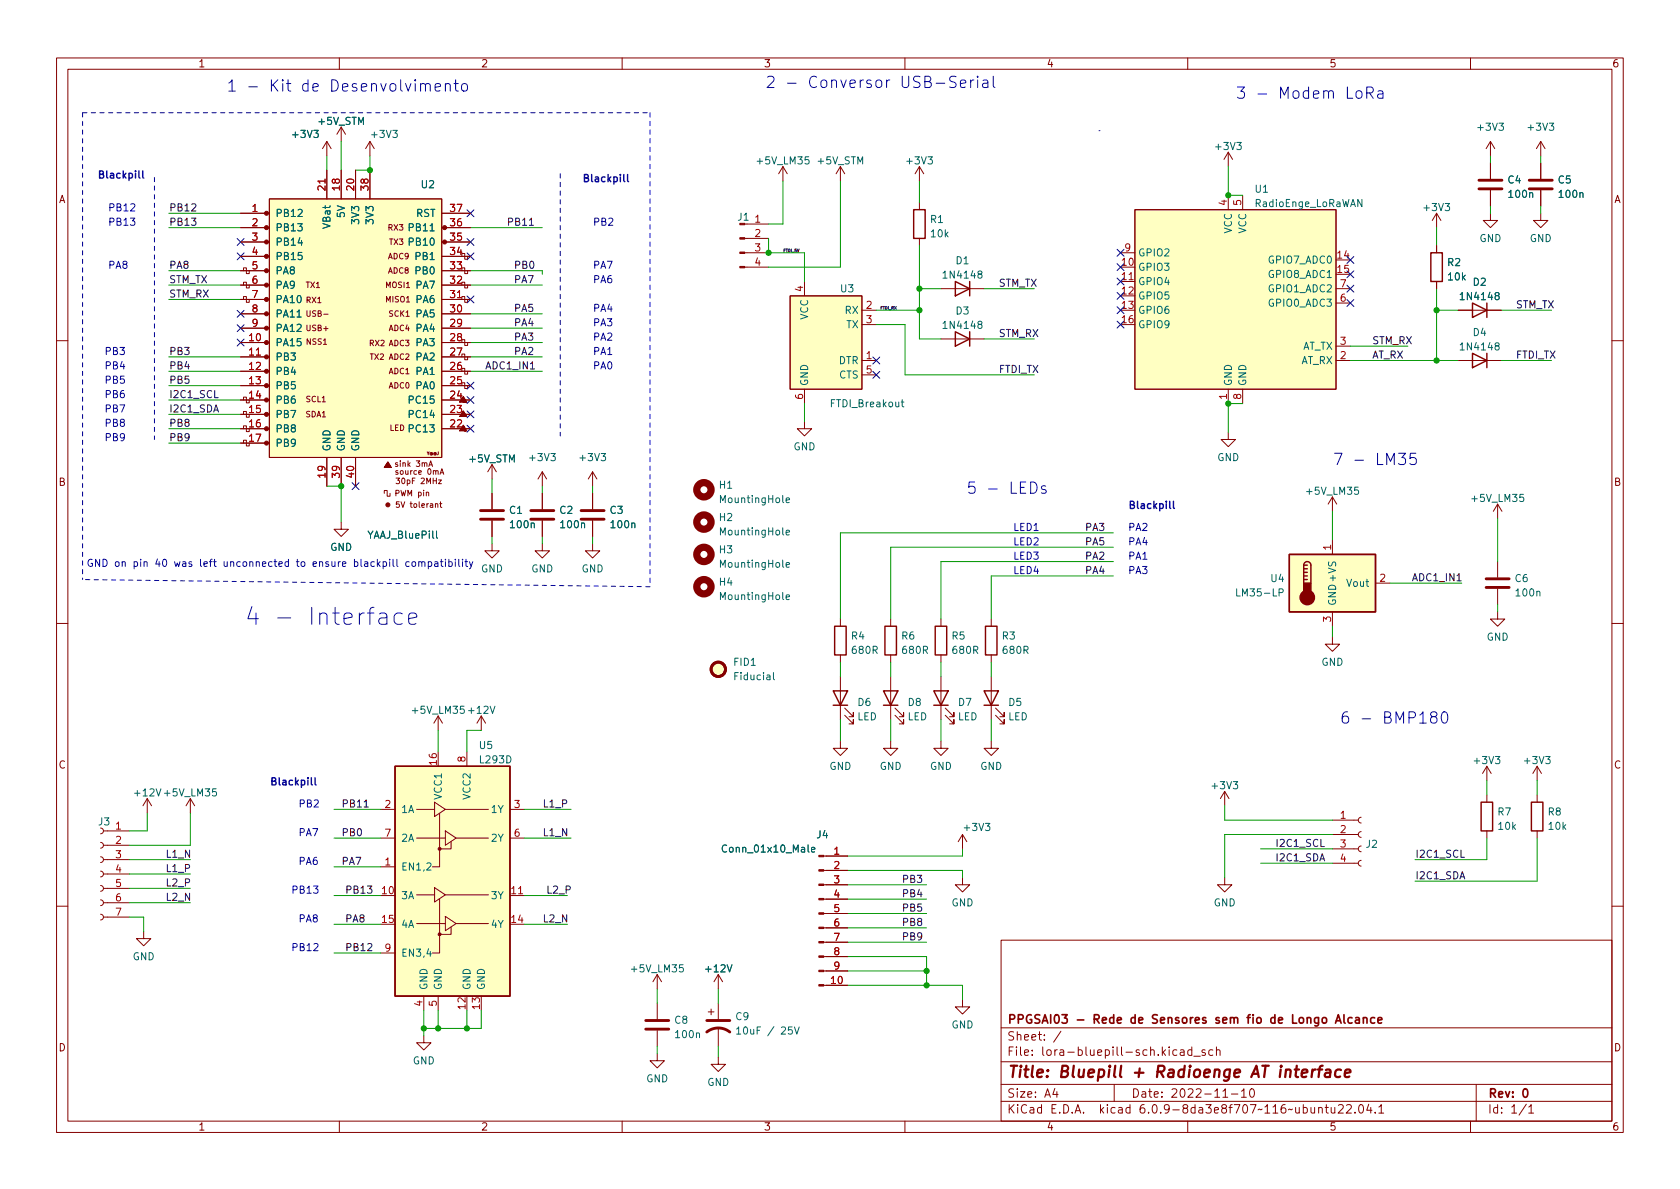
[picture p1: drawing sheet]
<svg xmlns="http://www.w3.org/2000/svg" width="297mm" height="210mm" viewBox="0 0 297 210" stroke-linecap="round" stroke-linejoin="round" font-family="sans-serif">
<g fill="none" stroke="#840000" stroke-width=".18">
<path d="M10 10.2h277v190.1h-277zM12 12.2h273v186.1h-273zM60 10.2v2M110 10.2v2M160 10.2v2M210 10.2v2M260 10.2v2M42.5 37.7h5.1M47.6 35.2h30.5v45.7h-30.5zM57.8 25l-.8 1.3M57.8 25v2.6M57.8 30.1v5.1"/>
<path d="M57.8 25l.7 1.3M60.3 22.5l-.7 1.2M60.3 22.5v2.5M60.3 30.1v5.1M60.3 22.5l.8 1.2M62.9 30.1v5.1M65.4 25l-.8 1.3M65.4 25v2.6M65.4 30.1v5.1M65.4 25l.8 1.3M78.1 37.7h5.1M132.1 39.6h3.8"/>
<path d="M138.4 29.5l-.7 1.2M138.4 29.5v2.5M138.4 29.5l.8 1.2M148.6 29.5v2.5M148.6 29.5l-.8 1.2M148.6 29.5l.8 1.2M162.6 29.5v2.5M162.6 35.8v1.3M162.6 29.5l-.8 1.2M162.6 29.5l.7 1.2M200.7 37.1h35.5v31.7h-35.5zM217.2 26.9l-.8 1.3"/>
<path d="M217.2 26.9v2.6M217.2 34.5v2.6M217.2 26.9l.7 1.3M219.7 34.5v2.6M254 37.7v2.6M254 37.7l-.8 1.3M254 37.7l.8 1.3M263.5 37.7v1.3h1.3l-1.3 1.3-1.2-1.3h1.2M263.5 25l-.7 1.3M263.5 25v2.6M263.5 28.8v2.8M263.5 33.6v2.8"/>
<path d="M263.5 25l.8 1.3M272.4 37.7v1.3h1.3l-1.3 1.3-1.3-1.3h1.3M272.4 25v2.6M272.4 28.8v2.8M272.4 33.6v2.8M272.4 25l-.7 1.3M272.4 25l.8 1.3M42.5 40.3h5.1M42.5 58h5.1M42.5 42.8h5.1M42.5 55.5h5.1M42.5 53h5.1"/>
<path d="M42.5 50.4h5.1M42.5 47.9h5.1M42.5 45.3h5.1M43.1 53v-.6h.5v1.1h.5v-.5M43.1 50.4v-.5h.5v1h.5v-.5M43.1 47.9v-.5h.5v1h.5v-.5M78.1 40.3h5.1M78.1 58h5.1M78.1 42.8h5.1M78.1 55.5h5.1M78.1 53h5.1M78.1 50.4h5.1"/>
<path d="M78.1 47.9h5.1M78.1 45.3h5.1M81.7 53v-.6h.5v1.1h.5v-.5M81.7 50.4v-.5h.5v1h.5v-.5M81.7 47.9v-.5h.5v1h.5v-.5M81.7 45.3v-.5h.5v1h.5v-.5M131.7 47.2h4.2M131.7 44.7h4.2M131.7 42.2h4.2M139.7 52.3h12.7v16.5h-12.7zM142.2 49.8v2.5M152.4 54.9h2.5"/>
<path d="M152.4 57.4h2.5M162.6 42.2v1.2M166.4 51h7.6M166.4 59.9h7.6M198.1 44.7h2.6M198.1 49.8h2.6M236.2 51h2.6M236.2 53.6h2.6M254 43.4v1.3M254 49.8v1.2M257.8 54.9h7.6M10 60.2h2"/>
<path d="M42.5 60.6h5.1M42.5 63.1h5.1M42.5 65.7h5.1M42.5 68.2h5.1M42.5 70.7h5.1M42.5 73.3h5.1M42.5 75.8h5.1M42.5 78.4h5.1M43.1 78.4v-.6h.5v1.1h.5v-.5M43.1 75.8v-.5h.5v1h.5v-.5M43.1 73.3v-.5h.5v1h.5v-.5M43.1 70.7v-.5h.5v1h.5v-.5"/>
<path d="M78.1 60.6h5.1M78.1 63.1h5.1M78.1 65.7h5.1M78.1 68.2h5.1M78.1 70.7h5.1M78.1 73.3h5.1M78.1 75.8h5.1M81.7 68.2v-.5h.5v1h.5v-.5M81.7 65.7v-.6h.5v1.1h.5v-.5M81.7 63.1v-.5h.5v1h.5v-.5M81.7 60.6v-.5h.5v1h.5v-.5M81.9 75.7l.1 .2-.2-.1 .2 .3 .2-.4-.5 .1 .5 .4-.2-.6-.5 .3 .8 .3-.4-.8-.5 .7 1 .1-.5-.9-.6 .9h1.2l-.6-1-.6 1"/>
<path d="M81.9 73.1l.1 .3-.2-.1 .2 .2 .2-.4-.5 .2 .5 .4-.2-.7-.5 .4 .8 .3-.4-.8-.5 .6 1 .2-.5-.9-.6 .9h1.2l-.6-1.1-.6 1.1M81.9 70.6l.1 .3-.2-.2 .2 .3 .2-.4-.5 .1 .5 .4-.2-.6-.5 .4 .8 .2-.4-.7-.5 .6 1 .1-.5-.9-.6 .9h1.2l-.6-1-.6 1M142.2 74.5v1.3h1.3l-1.3 1.3-1.2-1.3h1.2M142.2 68.8v2.6M152.4 63.7h2.5M152.4 66.3h2.5M217.2 76.4v1.3h1.2l-1.2 1.3-1.3-1.3h1.3M217.2 68.8v2.6M219.7 68.8v2.6M236.2 63.7h2.6M236.2 61.2h2.6M257.8 63.7h7.6"/>
<path d="M285 60.2h2M57.8 80.9v5.1M60.3 92.3v1.3h1.3l-1.3 1.3-1.2-1.3h1.2M60.3 80.9v5.1M62.9 80.9v5.1M67.9 87.2v-.5h.6v1.1h.5v-.6M68.6 82.2l.1 .2-.2-.1 .2 .2 .1-.3-.5 .1 .5 .4-.1-.7-.5 .4 .8 .3-.4-.8-.5 .6 1 .2-.5-.9-.7 .9h1.3l-.6-1-.7 1M75.8 82.5l.3-1 .4 1M75.9 82.2h.5M77.5 84.9h.6l-.6 .6h.6M77.7 89.1h.4M77.8 83.9l.3-1 .4 1"/>
<path d="M77.9 88.7v.9l.2 .1M77.9 83.6h.5M87 96.1v1.3h1.3l-1.3 1.3-1.3-1.3h1.3M87 82.2l-.8 1.2M87 82.2v2.5M87 87.2v2.8M87 92.1v2.8M87 82.2l.8 1.2M95.9 96.1v1.3h1.3l-1.3 1.3-1.3-1.3h1.3M95.9 83.4l-.8 1.3M95.9 83.4v2.6M95.9 87.2v2.8"/>
<path d="M95.9 92.1v2.8M95.9 83.4l.7 1.3M104.8 96.1v1.3h1.2l-1.2 1.3-1.3-1.3h1.3M104.8 83.4v2.6M104.8 87.2v2.8M104.8 92.1v2.8M104.8 83.4l-.8 1.3M104.8 83.4l.7 1.3M235.6 87.9l-.8 1.2M235.6 87.9v2.5M235.6 95.5v2.5M235.6 87.9l.7 1.2"/>
<path d="M264.8 89.1v2.6M264.8 99.3v2.8M264.8 89.1l-.8 1.3M264.8 89.1l.8 1.3M10 110.2h2M148.6 109.5v1.2M148.6 115.8v1.3M148.6 119.6v7.6M157.5 109.5v1.2M157.5 115.8v1.3M157.5 119.6v7.6M166.4 109.5v1.2"/>
<path d="M166.4 115.8v1.3M166.4 119.6v7.6M175.3 109.5v1.2M175.3 115.8v1.3M175.3 119.6v7.6M235.6 112.6v1.3h1.3l-1.3 1.3-1.3-1.3h1.3M235.6 108.2v2.5M243.2 103.1h2.5M264.8 108.2v1.3h1.3l-1.3 1.2-1.3-1.2h1.3M264.8 104.1v2.8M285 110.2h2M77.5 126.6v2.6"/>
<path d="M77.5 126.6l-.8 1.3M77.5 126.6l.7 1.3M82.5 133v2.5M85.1 126.6l-.8 1.3M85.1 126.6v2.6M85.1 126.6l.8 1.3M148.6 131.1v1.2h1.3l-1.3 1.3-1.3-1.3h1.3M149.4 126.5l1.5 1.5v-.8v.8h-.8M149.4 125.2l1.5 1.5v-.7v.7h-.8M157.5 131.1v1.2h1.2l-1.2 1.3-1.3-1.3h1.3M158.2 126.5l1.6 1.5v-.8v.8h-.8M158.2 125.2l1.6 1.5v-.7v.7h-.8"/>
<path d="M166.4 131.1v1.2h1.2l-1.2 1.3-1.3-1.3h1.3M167.1 126.5l1.6 1.5v-.8v.8h-.8M167.1 125.2l1.6 1.5v-.7v.7h-.8M175.3 131.1v1.2h1.2l-1.2 1.3-1.3-1.3h1.3M176 126.5l1.5 1.5v-.8v.8h-.7M176 125.2l1.5 1.5v-.7v.7h-.7M216.5 139.9l-.7 1.3M216.5 139.9v2.6M216.5 139.9l.8 1.3M262.9 135.5v2.5M262.9 135.5l-.8 1.3M262.9 135.5l.8 1.3"/>
<path d="M271.8 135.5v2.5M271.8 135.5l-.8 1.3M271.8 135.5l.7 1.3M17.8 159.1l.3 .2 .2 .3-.2 .4-.3 .1M17.8 156.6l.3 .1 .2 .4-.2 .4-.3 .1M17.8 154l.3 .2 .2 .4-.2 .3-.3 .2M17.8 151.5l.3 .2 .2 .3-.2 .4-.3 .1M17.8 149l.3 .1 .2 .4-.2 .3-.3 .2M17.8 146.4l.3 .2 .2 .3-.2 .4-.3 .1M18.3 159.6h4.6M18.3 157.1h4.6M18.3 154.6h4.6"/>
<path d="M18.3 152h4.6M18.3 149.5h4.6M18.3 146.9h4.6M26 141.2l-.7 1.3M26 141.2v2.6M26 141.2l.8 1.3M33.7 141.2l-.8 1.3M33.7 141.2v2.6M33.7 141.2l.7 1.3M67.3 148.2h2.5M67.3 143.1h2.5M67.3 153.3h2.5"/>
<path d="M73.7 158.2h3.1M73.7 148.2h5M73.7 143.1h3.1M76.8 157l1.9 1.2-1.9 1.3zM76.8 141.9l1.9 1.2-1.9 1.3zM77.7 159v9.5h-1.2M77.7 143.9v9.4h-1.2M78.7 146.9l1.9 1.3-1.9 1.3zM78.7 158.2h7.7M78.7 143.1h7.7M79.8 148.8v1.3h-2.1M80.6 148.2h5.8"/>
<path d="M90.2 148.2h2.5M90.2 143.1h2.5M90.2 158.4h2.5M145.6 159h4.3M145.6 156.5h4.3M145.6 153.9h4.3M145.6 151.4h4.3M170.2 155.2v1.3h1.2l-1.2 1.2-1.3-1.2h1.3M170.2 147.6l-.8 1.2M170.2 147.6v2.5M170.2 147.6l.7 1.2M216.5 155.2v1.3h1.3l-1.3 1.2-1.2-1.2h1.2"/>
<path d="M235.6 152.6h4.6M235.6 150.1h4.6M235.6 147.6h4.6M235.6 145h4.6M240.7 152.1l-.4 .2-.1 .3 .1 .4 .4 .2M240.7 149.6l-.4 .1-.1 .4 .1 .4 .4 .1M240.7 147.1l-.4 .1-.1 .4 .1 .3 .4 .2M240.7 144.5l-.4 .2-.1 .3 .1 .4 .4 .1M262.9 140.6v1.3M262.9 146.9v1.3M271.8 140.6v1.3M271.8 146.9v1.3"/>
<path d="M10 160.2h2M17.8 161.7l.3 .1 .2 .4-.2 .3-.3 .2M18.3 162.2h4.6M25.4 164.7v1.3h1.3l-1.3 1.3-1.3-1.3h1.3M67.3 168.5h2.5M73.7 163.3h5M74.9 176.1v2.6M77.5 176.1v2.6M78.7 162l1.9 1.3-1.9 1.3zM79.8 164v1.2h-2.1M80.6 163.3h5.8M116.2 172.3v2.6"/>
<path d="M116.2 177.4v2.8M116.2 172.3l-.8 1.3M116.2 172.3l.8 1.3M125.2 178.9h1M125.7 178.4v1M127 172.3l-.8 1.3M127 172.3v2.6M127 177.4v2.8M127 172.3l.8 1.3M145.6 174.2h4.3M145.6 171.7h4.3M145.6 169.2h4.3"/>
<path d="M145.6 166.6h4.3M145.6 164.1h4.3M145.6 161.5h4.3M170.2 176.8v1.2h1.2l-1.2 1.3-1.3-1.3h1.3M177 166.3h108v32h-108zM285 160.2h2M60 198.3v2M74.9 183.1v1.3h1.3l-1.3 1.3-1.2-1.3h1.2M110 198.3v2M116.2 186.3v1.3h1.3l-1.3 1.2-1.3-1.2h1.3M116.2 182.2v2.8M127 186.9v1.3h1.3l-1.3 1.3-1.3-1.3h1.3"/>
<path d="M127 181.7v3.3M160 198.3v2M177 194.8h108M177 191.8h108M177 187.8h108M177 181.8h108M186.5 192.5l-.4 1h1M186.9 193v1M187.6 182.4l-1.3 1.9M197 191.8v3M208.1 185.7l-.5-.1-.2 .3v.4l.1 .3h.6M208.7 185.7h.6l.1 .9"/>
<path d="M209.4 186l-.5 .1a.29 .29 0 0 0-.3 .2 .29 .29 0 0 0 .3 .3h.5M210 198.3v2M210.7 185.7l-.4-.1-.3 .3v.4l.1 .3h.6M210.7 185.1v1.5M211.1 186.8h1.1M213.1 185.7l-.4-.1-.2 .2 .1 .3 .5 .1v.4h-.6M214.4 185.7l-.4-.1-.3 .3v.4l.2 .3h.5M215.1 185.8l.2-.2 .3 .1 .1 .9M215.1 185.1v1.5M216.2 194h.9M217.7 193.5h1.2M219.5 193l.4-.5v1.5"/>
<path d="M219.5 194h.9M221.1 192.7l.2-.2a.81 .81 0 0 1 .6 .7 .81 .81 0 0 1-.3 .8h-.2a.81 .81 0 0 1-.3-1.3zM233.1 196l.3-.2 .3 .1 .1 .9M233.1 195.8v1M234.3 195.8h.6M234.5 195.3v1.3l.4 .2M235.4 195.8v1h.4l.2-.1M236 195.8v1M236.6 195.5l.6-.2 .2 .2 .1 .3-.9 1h.9M238.1 195.5l.5-.2 .3 .2v.3l-.9 1h.9M239.6 196.7v.1M240.4 195.4l.2-.1a.81 .81 0 0 1 .6 .7 .81 .81 0 0 1-.3 .8h-.2a.81 .81 0 0 1-.6-.6 .81 .81 0 0 1 .3-.8z"/>
<path d="M242 195.3l-.4 1h1M242.4 195.8v1M243.1 196.7v.1M243.8 195.8l.4-.5v1.5M243.8 196.8h.8M260 198.3v2M261 191.8v6.5M269.9 195.3l-1.3 1.9M270.3 195.8l.4-.5v1.5M270.3 196.8h.9"/>
<circle cx="78.6" cy="42.8" r=".36"/>
<circle cx="78.6" cy="40.3" r=".36"/>
<circle cx="68.6" cy="89.3" r=".36"/>
<circle cx="68.6" cy="89.3" r=".25"/>
</g>
<path d="M237.6 179.4v1.3l.2 .2M241.1 179.9v1M236.1 180.9l.5-1.5 .5 1.5M236.3 180.5h.7M239.1 180l-.5-.1-.3 .3v.4l.2 .3h.6M239.7 180h.6v.9M240.3 180.3l-.5 .1a.29 .29 0 0 0-.2 .2 .29 .29 0 0 0 .2 .3h.5M241.1 180.1l.2-.2 .3 .1 .1 .9M243.1 180l-.5-.1-.3 .3v.4l.2 .3h.6M243.6 180.4l.7-.1v-.3l-.5-.1-.2 .2 .1 .8h.6M269.4 192.7l.2-.2a.8 .8 0 0 1 .5 .8 .8 .8 0 0 1-.5 .7l-.2-.1-.1-.4z" fill="none" stroke="#840000" stroke-width=".3"/>
<path d="M230.2 189.8l.9-.2v-.4l-.6-.1-.3 .3v1l.2 .1 .6-.1M232.1 189.1l-.2 1.4M232.6 189.1l-.4 .1-.2 .3M233 189.1h.8M233.9 188.5l-.4 .1-.2 .1-.2 1.8M234.4 189.2l.2-.1 .6 .1-.1 1.3M235.2 189.6l-.6 .1a.4 .4 0 0 0-.4 .3 .4 .4 0 0 0 .3 .5l.6-.1M237.1 189.2a.66 .66 0 0 0-1 .3l-.1 .6 .2 .3 .2 .1 .6-.1M237.8 189.8l1-.2-.1-.4-.2-.1-.5 .1-.3 1 .3 .3 .6-.1" fill="none" stroke="#840000" stroke-width=".4"/>
<g fill="none" stroke="#840000" stroke-width=".51">
<path d="M261.5 33.4h4.1M261.5 31.9h4.1M270.4 33.4h4M270.4 31.9h4M85 91.8h4M85 90.3h4M93.9 91.8h4M93.9 90.3h4M102.7 91.8h4.1M102.7 90.3h4.1M262.8 103.9h4M262.8 102.4h4"/>
<path d="M114.2 180.5h4M114.2 182h4M125 182.5a3.3 3.3 0 0 1 4 0M125 180.5h4"/>
<circle cx="127" cy="118.4" r="1.27"/>
</g>
<g fill="none" stroke="#006464" stroke-width=".18">
<path d="M240.8 35.3v1.2l-.7-1.2v1.2M52.5 56.1h.8M159.3 71.1h.5M159.5 70.7v1.1l.3 .1M77.2 93.9v1.1l.2 .2M139 88.5l.6-.2-.1-.2-.3-.1-.2 .2 .1 .6h.4M139 94.2l.6-.1-.1-.3h-.3l-.2 .1 .1 .6h.4M139 99.9l.6-.1-.1-.3h-.3l-.2 .1 .1 .7h.4M136.8 118.9v1.1l.1 .2M139 105.6l.6-.1-.1-.3h-.3l-.2 .2 .1 .6h.4M226.2 104.8l.6-.1 .1-.2-.1-.3-.6-.1v1.3M143.5 150.3l.6-.2-.1-.2-.3-.1-.2 .2v.6h.5"/>
<path d="M130.2 182l.4-.4v1.3M130.2 182.9h.8M140.5 181.6l.4 1.3 .4-1.3"/>
</g>
<g fill="#ffffc2" stroke="#ffffc2" stroke-width=".18">
<path d="M139.7 52.3h12.7v16.5h-12.7z"/>
<path d="M47.6 35.2h30.5v45.7h-30.5z"/>
<path d="M228 98h15.2v10.2h-15.2z"/>
<path d="M69.8 135.5h20.4v40.6h-20.4z"/>
<path d="M200.7 37.1h35.5v31.7h-35.5z"/>
<circle cx="127" cy="118.4" r="1.27"/>
</g>
<g fill="none" stroke="#840000" stroke-width=".25">
<path d="M161.5 37.1h2.1v5.1h-2.1zM168.9 49.8l2.5 1.2-2.5 1.3zM168.9 58.7l2.5 1.2-2.5 1.3zM171.4 49.8v2.5M171.4 58.7v2.5M253 44.7h2v5.1h-2zM260.3 53.6l2.6 1.3-2.6 1.2zM262.9 53.6v2.5M260.3 62.5l2.6 1.2-2.6 1.3zM262.9 62.5v2.5M228 98h15.2v10.2h-15.2zM230.5 99.9a.64 .64 0 0 1 .6-.6 .64 .64 0 0 1 .7 .6v3.2"/>
<path d="M230.5 99.9v3.2M230.5 99.9h.6M147.6 110.7h2v5.1h-2zM156.5 110.7h2v5.1h-2zM165.4 110.7h2v5.1h-2zM174.2 110.7h2.1v5.1h-2.1zM230.5 102.5h.6M230.5 101.8h.6M230.5 101.2h.6M230.5 100.6h.6M69.8 135.5h20.4v40.6h-20.4zM147.3 122.2h2.6l-1.3 2.5z"/>
<path d="M147.3 124.7h2.6M156.2 122.2h2.5l-1.2 2.5zM156.2 124.7h2.5M165.1 122.2h2.5l-1.2 2.5zM165.1 124.7h2.5M174 122.2h2.5l-1.2 2.5zM174 124.7h2.5M261.9 141.9h2v5h-2zM270.8 141.9h2v5h-2z"/>
</g>
<g fill="none" stroke="#840000" stroke-width="1.3">
<circle cx="124.5" cy="92.3" r="1.27"/>
<circle cx="124.5" cy="98" r="1.27"/>
<circle cx="124.5" cy="86.6" r="1.27"/>
<circle cx="124.5" cy="103.8" r="1.27"/>
</g>
<g fill="#840000" stroke="#840000" stroke-width=".18">
<path d="M144.8 174.1h.8v.3h-.8z"/>
<path d="M144.8 171.6h.8v.2h-.8z"/>
<path d="M144.8 169h.8v.3h-.8z"/>
<path d="M144.8 166.5h.8v.2h-.8z"/>
<path d="M144.8 164h.8v.2h-.8z"/>
<path d="M144.8 161.4h.8v.3h-.8z"/>
<path d="M144.8 158.9h.8v.2h-.8z"/>
<path d="M144.8 156.3h.8v.3h-.8z"/>
<path d="M144.8 153.8h.8v.2h-.8z"/>
<path d="M144.8 151.3h.8v.2h-.8z"/>
<path d="M130.8 47.1h.9v.3h-.9z"/>
<path d="M130.8 44.6h.9v.2h-.9z"/>
<path d="M130.8 42h.9v.3h-.9z"/>
<path d="M130.8 39.5h.9v.2h-.9z"/>
<circle cx="47.1" cy="78.4" r=".36"/>
<circle cx="47.1" cy="75.8" r=".36"/>
<circle cx="47.1" cy="73.3" r=".36"/>
<circle cx="47.1" cy="70.7" r=".36"/>
<circle cx="47.1" cy="68.2" r=".36"/>
<circle cx="47.1" cy="65.7" r=".36"/>
<circle cx="47.1" cy="63.1" r=".36"/>
<circle cx="47.1" cy="60.6" r=".36"/>
<circle cx="47.1" cy="58" r=".36"/>
<circle cx="47.1" cy="55.5" r=".36"/>
<circle cx="47.1" cy="53" r=".36"/>
<circle cx="47.1" cy="50.4" r=".36"/>
<circle cx="47.1" cy="47.9" r=".36"/>
<circle cx="47.1" cy="45.3" r=".36"/>
<circle cx="47.1" cy="42.8" r=".36"/>
<circle cx="47.1" cy="37.7" r=".36"/>
<circle cx="68.6" cy="89.3" r=".13"/>
<circle cx="78.6" cy="42.8" r=".25"/>
<circle cx="78.6" cy="40.3" r=".25"/>
<circle cx="47.1" cy="40.3" r=".36"/>
<circle cx="77.7" cy="165.2" r=".25"/>
<circle cx="77.7" cy="150.1" r=".25"/>
</g>
<g fill="#840000" stroke="#840000" stroke-width=".25">
<path d="M230.5 103.1h1.3v1.9h-1.3z"/>
<circle cx="231.1" cy="105.7" r="1.27"/>
</g>
<path d="M93.6 39.8h.7M93.8 65.2h.7M257.6 102.7h.7M64.4 142.7h.7" fill="none" stroke="#0f0f0f" stroke-width=".18"/>
<g fill="none" stroke="#0000c2" stroke-width=".18">
<path d="M74.4 15a.5 .5 0 0 1 .8 .1v1M74.4 14.8v1.3M75.2 15.1l.3-.3 .5 .1 .1 1.2M76.9 15.4l1-.1-.1-.4-.6-.1-.3 .3 .1 .9 .2 .1 .6-.1M78.7 15a.5 .5 0 0 1 .9 .1v1M78.7 14.8v1.3M80.3 14.8h.7M80.6 14.1v1.7l.1 .2 .3 .1M81.7 15a.54 .54 0 0 1 .5-.2 .54 .54 0 0 1 .5 .4v.5a.54 .54 0 0 1-.6 .4 .54 .54 0 0 1-.5-.4zM169 13.6l-.7-.1a.49 .49 0 0 0-.4 .5 .49 .49 0 0 0 .4 .4 .73 .73 0 0 1 .7 .5 .51 .51 0 0 1-.3 .6l-.8-.1M169.8 14.8l1-.2-.1-.4-.6-.1-.3 .3 .1 1 .2 .1 .6-.1M171.6 14.1v1.4"/>
<path d="M172.2 14.1a.51 .51 0 0 0-.6 .4M172.9 13.5l-.1 .1 .1 .1 .1-.1-.1-.1v.2M172.9 14.1v1.4M173.8 14.2l.2-.1 .6 .1 .1 1.3M174.7 14.6l-.7 .1a.39 .39 0 0 0-.3 .4 .39 .39 0 0 0 .3 .4l.7-.1M175.6 13.5v1.7l.3 .3M239.9 16.1a.54 .54 0 0 1 .9 .3v.6a.54 .54 0 0 1-.5 .4 .54 .54 0 0 1-.5-.4v-.6zM241.7 16.4h.7a.54 .54 0 0 0 .4-.5 .54 .54 0 0 0-.4-.5h-.7v2M242.1 16.4l.7 1M243.7 16.1l.1-.1 .6 .1 .1 1.3M244.5 16.5l-.7 .1a.39 .39 0 0 0-.2 .4 .39 .39 0 0 0 .2 .4l.7-.1M69.5 98.9v1.1l.2 .2"/>
<path d="M70.2 98.9v1.1l.1 .2M72.3 99.4l-.3-.1-.3 .3 .2 .5h.4M73 99.4l.3-.1 .2 .3v.3l-.2 .3-.3-.1-.2-.2zM74 99.4l.2-.1 .3 .1 .1 .8M74 99.3v.9M74.6 99.5l.2-.2 .3 .1v.8M75.7 99.4l.4-.1 .2 .3-.1 .5h-.5M75.7 99.3v1.3M76.9 99.4h.5v.8M77.4 99.6l-.4 .1-.2 .2 .2 .3 .4-.1M77.8 99.3h.5M78 98.9v1.1l.3 .2"/>
<path d="M78.8 98.9v.1M78.8 99.3v.9M79.4 99.4l.3-.1 .3 .3-.2 .5h-.4M79.4 98.9v1.3M80.5 98.9v.1M80.5 99.3v.9M81.1 98.9v1.1l.2 .2M81.8 98.9v.1M81.8 99.3v.9M82.2 99.3h.5M82.4 98.9v1.1l.3 .2M83 99.3l.3 .9"/>
<path d="M83.6 99.3l-.4 1.2-.2 .1M182.2 85.2a1.05 1.05 0 0 1 1.2 .7 1.05 1.05 0 0 1-.4 1.2l-.8 .1zM184.9 86l-.5-.1-.3 .3 .1 .3 .7 .2 .1 .2-.1 .2-.2 .1-.6-.1M247.3 80.2h1.2l-.6 .7a.54 .54 0 0 1 .6 .4v.5l-.2 .3-.7 .1-.3-.2M250.3 80.2h-.9l-.1 .9 .3-.2 .6 .1 .2 .3-.1 .7-.3 .2h-.4l-.3-.2M67.1 108.5l.3-.1h.6l.3 .1 .1 .3v1.6M68.4 109.1l-.3 .2h-.7a.59 .59 0 0 0-.4 .5 .59 .59 0 0 0 .4 .6h.7l.3-.1M71.1 108.5l-.3-.1h-.5l-.5 .3-.1 .3v.8l.3 .5 .3 .1h.5l.3-.1M72.3 109.4l1.4-.3-.2-.6-.2-.1h-.6l-.3 .1-.1 .3v1.2l.1 .3 .3 .1h.6l.2-.1M253.3 126.7l-.2-.1a.41 .41 0 0 1-.2-.4 .41 .41 0 0 1 .4-.3l.6 .1a.41 .41 0 0 1 .2 .4 .41 .41 0 0 1-.4 .3l-.6 .1-.2 .3v.4l.4 .4 .6-.1 .2-.3-.1-.6-.3-.2M255 126.1a.48 .48 0 0 1 .5-.2 .48 .48 0 0 1 .4 .4 1.03 1.03 0 0 1-.6 1.6 1.22 1.22 0 0 1-.3-1.8z"/>
</g>
<path d="M25.2 30.2v1.1l.2 .2M111 30.9v1l.1 .2M207.5 88.6v1.1l.2 .2M55.7 137.5v1.1l.2 .2" fill="none" stroke="#0000c2" stroke-width=".25"/>
<path d="M14.6 19.9h100.3M14.6 19.9v82.6M114.9 19.9v83.9M27.3 31.4v46.3M99.1 30.7v46.4M194.3 23.1h.1M114.9 103.8l-100.3-1.3" fill="none" stroke="#0000c2" stroke-width=".18" stroke-dasharray=".8 .8"/>
<g fill="none" stroke="#009600" stroke-width=".18">
<path d="M29.8 37.7h12.7M57.8 27.6v2.5M60.3 25v5.1M65.4 27.6v2.5h-2.5M138.4 32v7.6h-2.5M148.6 32v15.2h-12.7M162.6 32v3.8M217.2 29.5v5h2.5M263.5 27.6v1.2M263.5 36.4v1.3M272.4 27.6v1.2M272.4 36.4v1.3"/>
<path d="M29.8 50.4h12.7M29.8 53h12.7M29.8 40.3h12.7M29.8 47.9h12.7M83.2 55.5h12.7M83.2 58h12.7M83.2 47.9h12.7v.6M83.2 50.4h12.7M83.2 40.3h12.7M135.9 42.2v2.5h6.3v5.1M154.9 54.9h7.7M154.9 57.4h5.1v8.9h22.9"/>
<path d="M162.6 43.4v16.5h3.8M162.6 51h3.8M174 59.9h8.9M174 51h8.9M254 54.9h3.8M254 40.3v3.1M254 51v12.7M265.4 54.9h8.9M29.8 65.7h12.7M29.8 68.2h12.7M29.8 63.1h12.7M29.8 78.4h12.7"/>
<path d="M29.8 75.8h12.7M29.8 70.7h12.7M29.8 73.3h12.7M83.2 60.6h12.7M83.2 65.7h12.7M83.2 63.1h12.7M142.2 71.4v3.1M219.7 71.4h-2.5v5M238.8 63.7h19M238.8 61.2h10.1M265.4 63.7h8.9M57.8 86h2.5v6.3"/>
<path d="M87 84.7v2.5M87 94.9v1.2M95.9 86v1.2M95.9 94.9v1.2M104.8 86v1.2M104.8 94.9v1.2M196.8 96.8h-39.3v12.7M196.8 94.2h-48.2v15.3M196.8 99.3h-30.4v10.2M235.6 90.4v5.1M264.8 91.7v7.6M148.6 117.1v2.5"/>
<path d="M157.5 117.1v2.5M166.4 117.1v2.5M175.3 117.1v2.5M196.8 101.8h-21.5v7.7M235.6 110.7v1.9M245.7 103.1h12.7M264.8 106.9v1.3M77.5 129.2v3.8M85.1 129.2h-2.6v3.8M148.6 127.2v3.9M157.5 127.2v3.9M166.4 127.2v3.9"/>
<path d="M175.3 127.2v3.9M262.9 138v2.6M271.8 138v2.6M22.9 152h10.8M22.9 154.6h10.8M22.9 157.1h10.8M22.9 159.6h10.8M26 143.8v3.1h-3.1M33.7 143.8v5.7h-10.8M59.1 143.1h8.2M59.1 148.2h8.2M59.1 158.4h8.2"/>
<path d="M59.1 153.3h8.2M92.7 143.1h8.3M92.7 148.2h8.3M92.7 158.4h7.6M149.9 153.9h20.3v1.3M149.9 159h13.9M149.9 156.5h13.9M170.2 150.1v1.3h-20.3M216.5 142.5v2.5h19.1M222.9 152.6h12.7M222.9 150.1h12.7M235.6 147.6h-19.1v7.6"/>
<path d="M262.9 148.2v3.8h-12.7M271.8 148.2v7.6h-21.6M22.9 162.2h2.5v2.5M59.1 163.4h8.2M59.1 168.5h8.2M74.9 178.7v4.4M77.5 178.7v3.2M82.5 178.7v3.2M85.1 178.7v3.2h-10.2M92.7 163.4h7.6M116.2 174.9v2.5M127 174.9v2.5"/>
<path d="M149.9 169.2h13.9v5M149.9 174.2h20.3v2.6M149.9 166.6h13.9M149.9 161.5h13.9M149.9 171.7h13.9M149.9 164.1h13.9M116.2 185v1.3M127 185v1.9"/>
</g>
<g fill="none" stroke="#000084" stroke-width=".18">
<path d="M82.6 37.1l1.2 1.2M83.8 37.1l-1.2 1.2M41.9 57.4l1.3 1.2M41.9 54.9l1.3 1.2M41.9 44.7l1.3 1.2M41.9 42.2l1.3 1.2M41.9 60l1.3 1.2M43.2 57.4l-1.3 1.2M43.2 54.9l-1.3 1.2M43.2 44.7l-1.3 1.2M43.2 42.2l-1.3 1.2M43.2 60l-1.3 1.2"/>
<path d="M82.6 42.2l1.2 1.2M82.6 44.7l1.2 1.2M82.6 52.3l1.2 1.3M83.8 42.2l-1.2 1.2M83.8 44.7l-1.2 1.2M83.8 52.3l-1.2 1.3M197.5 54.2l1.2 1.3M197.5 51.7l1.2 1.2M197.5 56.8l1.2 1.2M197.5 46.6l1.2 1.2M197.5 49.2l1.2 1.2M197.5 44.1l1.2 1.2"/>
<path d="M198.7 54.2l-1.2 1.3M198.7 51.7l-1.2 1.2M198.7 56.8l-1.2 1.2M198.7 46.6l-1.2 1.2M198.7 49.2l-1.2 1.2M198.7 44.1l-1.2 1.2M238.2 47.9l1.2 1.2M238.2 50.4l1.2 1.3M238.2 53l1.2 1.2M238.2 45.4l1.2 1.2M239.4 47.9l-1.2 1.2M239.4 50.4l-1.2 1.3"/>
<path d="M239.4 53l-1.2 1.2M239.4 45.4l-1.2 1.2M82.6 67.6l1.2 1.2M82.6 75.2l1.2 1.2M82.6 72.7l1.2 1.2M82.6 70.1l1.2 1.2M83.8 67.6l-1.2 1.2M83.8 75.2l-1.2 1.2M83.8 72.7l-1.2 1.2M83.8 70.1l-1.2 1.2M154.3 65.7l1.2 1.2M154.3 63.1l1.2 1.3"/>
<path d="M155.5 65.7l-1.2 1.2M155.5 63.1l-1.2 1.3M62.3 85.4l1.2 1.2M63.5 85.4l-1.2 1.2"/>
</g>
<g fill="#009600" stroke="#009600" stroke-width=".18">
<circle cx="82.5" cy="181.9" r=".46"/>
<circle cx="77.5" cy="181.9" r=".46"/>
<circle cx="74.9" cy="181.9" r=".46"/>
<circle cx="60.3" cy="86" r=".46"/>
<circle cx="65.4" cy="30.1" r=".46"/>
<circle cx="163.8" cy="174.2" r=".46"/>
<circle cx="163.8" cy="171.7" r=".46"/>
<circle cx="254" cy="54.9" r=".46"/>
<circle cx="254" cy="63.7" r=".46"/>
<circle cx="217.2" cy="34.5" r=".46"/>
<circle cx="217.2" cy="71.4" r=".46"/>
<circle cx="162.6" cy="51" r=".46"/>
<circle cx="162.6" cy="54.9" r=".46"/>
<circle cx="135.9" cy="44.7" r=".46"/>
</g>
<text font-size="4.2" fill="#0000c2" x="43.2" y="110.5">4 - Interface</text>
<g font-size="2.8" fill="#0000c2">
<text x="40" y="16.2">1 - Kit de Desenvolvimento</text>
<text x="135.3" y="15.6">2 - Conversor USB-Serial</text>
<text x="218.4" y="17.5">3 - Modem LoRa</text>
<text x="235.6" y="82.2">7 - LM35</text>
<text x="170.8" y="87.3">5 - LEDs</text>
<text x="236.9" y="128">6 - BMP180</text>
</g>
<text font-size="2.8" fill="#840000" x="178" y="190.6">Title: Bluepill + Radioenge AT interface</text>
<g font-size="2.1" fill="#840000">
<text x="178" y="184">Sheet: /</text>
<text x="178" y="181">PPGSAI03 - Rede de Sensores sem fio de Longo Alcance</text>
<text x="178" y="186.7">File: lora-bluepill-sch.kicad_sch</text>
<text x="178" y="196.9">KiCad E.D.A. kicad 6.0.9-8da3e8f707~116~ubuntu22.04.1</text>
<text x="178" y="194.1">Size: A4</text>
<text x="200" y="194.1">Date: 2022-11-10</text>
<text x="263" y="194.1">Rev: 0</text>
<text x="263" y="196.9">Id: 1/1</text>
</g>
<g font-size="1.8" fill="#840000">
<text x="35" y="11.9">1</text>
<text x="85" y="11.9">2</text>
<text x="135" y="11.9">3</text>
<text x="185" y="11.9">4</text>
<text x="235" y="11.9">5</text>
<text x="285" y="11.9">6</text>
<text x="10.3" y="35.9">A</text>
<text x="285.3" y="35.9">A</text>
<text x="10.3" y="85.9">B</text>
<text x="285.3" y="85.9">B</text>
<text x="10.3" y="135.9">C</text>
<text x="285.3" y="135.9">C</text>
<text x="10.3" y="185.9">D</text>
<text x="285.3" y="185.9">D</text>
<text x="35" y="199.9">1</text>
<text x="85" y="199.9">2</text>
<text x="135" y="199.9">3</text>
<text x="185" y="199.9">4</text>
<text x="235" y="199.9">5</text>
<text x="285" y="199.9">6</text>
</g>
<g font-size="1.8" fill="#006464">
<text x="56.4" y="22.1">+5V_STM</text>
<text x="261.4" y="23.1">+3V3</text>
<text x="270.3" y="23.1">+3V3</text>
<text x="51.9" y="24.4">+3V3</text>
<text x="65.9" y="24.4">+3V3</text>
<text x="134.1" y="29.1">+5V_LM35</text>
<text x="144.6" y="29.1">+5V_STM</text>
<text x="160.5" y="29.1">+3V3</text>
<text x="215.1" y="26.5">+3V3</text>
<text x="74.5" y="33.3">U2</text>
<text x="221.9" y="34.1">U1</text>
<text x="266.6" y="32.4">C4</text>
<text x="266.9" y="35">100n</text>
<text x="275.5" y="32.4">C5</text>
<text x="275.8" y="35">100n</text>
<text x="48.6" y="38.3">PB12</text>
<text x="48.6" y="40.9">PB13</text>
<text x="58.4" y="40.2" transform="rotate(-90 58.4 40.2)">VBat</text>
<text x="61" y="38.4" transform="rotate(-90 61 38.4)">5V</text>
<text x="63.5" y="39.3" transform="rotate(-90 63.5 39.3)">3V3</text>
<text x="66" y="39.3" transform="rotate(-90 66 39.3)">3V3</text>
<text x="72.7" y="40.9">PB11</text>
<text x="73.6" y="38.3">RST</text>
<text x="130.5" y="39">J1</text>
<text x="164.5" y="39.4">R1</text>
<text x="164.7" y="42">10k</text>
<text x="217.8" y="41.3" transform="rotate(-90 217.8 41.3)">VCC</text>
<text x="220.3" y="41.3" transform="rotate(-90 220.3 41.3)">VCC</text>
<text x="222" y="36.6">RadioEnge_LoRaWAN</text>
<text x="251.9" y="37.3">+3V3</text>
<text x="48.6" y="43.4">PB14</text>
<text x="48.6" y="46">PB15</text>
<text x="72.7" y="43.4">PB10</text>
<text x="73.6" y="46">PB1</text>
<text x="169" y="46.7">D1</text>
<text x="201.2" y="47.9">GPIO3</text>
<text x="201.2" y="45.3">GPIO2</text>
<text x="224.5" y="46.6">GPIO7_ADC0</text>
<text x="256" y="47">R2</text>
<text x="261.6" y="42.8">GND</text>
<text x="270.4" y="42.8">GND</text>
<text x="48.6" y="48.5">PA8</text>
<text x="48.6" y="51">PA9</text>
<text x="48.6" y="53.6">PA10</text>
<text x="73.6" y="53.6">PA6</text>
<text x="73.6" y="51">PA7</text>
<text x="73.6" y="48.5">PB0</text>
<text x="148.7" y="51.7">U3</text>
<text x="167.1" y="49.3">1N4148</text>
<text x="201.2" y="50.4">GPIO4</text>
<text x="201.2" y="53">GPIO5</text>
<text x="224.5" y="49.1">GPIO8_ADC1</text>
<text x="224.5" y="51.7">GPIO1_ADC2</text>
<text x="256.1" y="49.6">10k</text>
<text x="258.5" y="53.1">1N4148</text>
<text x="260.5" y="50.5">D2</text>
<text x="48.6" y="56.1">PA11</text>
<text x="48.6" y="58.7">PA12</text>
<text x="73.6" y="58.7">PA4</text>
<text x="73.6" y="56.1">PA5</text>
<text x="142.9" y="56.6" transform="rotate(-90 142.9 56.6)">VCC</text>
<text x="149.4" y="55.5">RX</text>
<text x="149.6" y="58">TX</text>
<text x="167.1" y="58.1">1N4148</text>
<text x="169" y="55.6">D3</text>
<text x="201.2" y="55.5">GPIO6</text>
<text x="201.2" y="58">GPIO9</text>
<text x="224.5" y="54.2">GPIO0_ADC3</text>
<text x="260.5" y="59.4">D4</text>
<text x="48.6" y="61.2">PA15</text>
<text x="48.6" y="63.7">PB3</text>
<text x="73.6" y="63.7">PA2</text>
<text x="73.6" y="61.2">PA3</text>
<text x="148.3" y="64.4">DTR</text>
<text x="229.9" y="64.4">AT_RX</text>
<text x="230.1" y="61.8">AT_TX</text>
<text x="258.5" y="62">1N4148</text>
<text x="48.6" y="66.3">PB4</text>
<text x="48.6" y="68.8">PB5</text>
<text x="48.6" y="71.4">PB6</text>
<text x="72.7" y="71.4">PC15</text>
<text x="73.6" y="68.8">PA0</text>
<text x="73.6" y="66.3">PA1</text>
<text x="142.9" y="68.3" transform="rotate(-90 142.9 68.3)">GND</text>
<text x="148.4" y="66.9">CTS</text>
<text x="217.8" y="68.3" transform="rotate(-90 217.8 68.3)">GND</text>
<text x="220.3" y="68.3" transform="rotate(-90 220.3 68.3)">GND</text>
<text x="48.6" y="73.9">PB7</text>
<text x="48.6" y="76.4">PB8</text>
<text x="72.7" y="76.4">PC13</text>
<text x="72.7" y="73.9">PC14</text>
<text x="147" y="72">FTDI_Breakout</text>
<text x="48.6" y="79">PB9</text>
<text x="58.4" y="79.9" transform="rotate(-90 58.4 79.9)">GND</text>
<text x="61" y="79.9" transform="rotate(-90 61 79.9)">GND</text>
<text x="63.5" y="79.9" transform="rotate(-90 63.5 79.9)">GND</text>
<text x="83" y="81.8">+5V_STM</text>
<text x="93.8" y="81.5">+3V3</text>
<text x="102.7" y="81.5">+3V3</text>
<text x="140.3" y="79.6">GND</text>
<text x="215.2" y="81.5">GND</text>
<text x="127.2" y="86.4">H1</text>
<text x="127.6" y="88.9">MountingHole</text>
<text x="231.2" y="87.5">+5V_LM35</text>
<text x="260.4" y="88.7">+5V_LM35</text>
<text x="65.2" y="95.2">YAAJ_BluePill</text>
<text x="90.1" y="90.9">C1</text>
<text x="90.4" y="93.4">100n</text>
<text x="99" y="90.9">C2</text>
<text x="99.3" y="93.4">100n</text>
<text x="107.9" y="90.9">C3</text>
<text x="108.1" y="93.4">100n</text>
<text x="127.2" y="92.1">H2</text>
<text x="127.6" y="94.7">MountingHole</text>
<text x="58.4" y="97.4">GND</text>
<text x="85" y="101.2">GND</text>
<text x="93.9" y="101.2">GND</text>
<text x="102.8" y="101.2">GND</text>
<text x="127.2" y="97.8">H3</text>
<text x="127.6" y="100.4">MountingHole</text>
<text x="127.2" y="103.6">H4</text>
<text x="127.6" y="106.1">MountingHole</text>
<text x="219.1" y="105.5">LM35-LP</text>
<text x="224.7" y="102.9">U4</text>
<text x="236.2" y="107.2" transform="rotate(-90 236.2 107.2)">GND +VS</text>
<text x="238.3" y="103.8">Vout</text>
<text x="267.9" y="102.9">C6</text>
<text x="268.2" y="105.5">100n</text>
<text x="150.6" y="113.1">R4</text>
<text x="159.4" y="113.1">R6</text>
<text x="168.3" y="113.1">R5</text>
<text x="177.2" y="113.1">R3</text>
<text x="262.8" y="113.3">GND</text>
<text x="129.8" y="117.7">FID1</text>
<text x="150.8" y="115.6">680R</text>
<text x="159.7" y="115.6">680R</text>
<text x="168.6" y="115.6">680R</text>
<text x="177.5" y="115.6">680R</text>
<text x="233.6" y="117.7">GND</text>
<text x="130" y="120.3">Fiducial</text>
<text x="151.7" y="124.8">D6</text>
<text x="160.6" y="124.8">D8</text>
<text x="169.5" y="124.8">D7</text>
<text x="178.4" y="124.8">D5</text>
<text x="73.1" y="126.2">+5V_LM35</text>
<text x="83" y="126.2">+12V</text>
<text x="151.5" y="127.4">LED</text>
<text x="160.4" y="127.4">LED</text>
<text x="169.3" y="127.4">LED</text>
<text x="178.2" y="127.4">LED</text>
<text x="84.8" y="132.4">U5</text>
<text x="85" y="135">L293D</text>
<text x="146.6" y="136.1">GND</text>
<text x="155.5" y="136.1">GND</text>
<text x="164.4" y="136.1">GND</text>
<text x="173.3" y="136.1">GND</text>
<text x="260.8" y="135.1">+3V3</text>
<text x="269.7" y="135.1">+3V3</text>
<text x="23.9" y="140.8">+12V +5V_LM35</text>
<text x="70.9" y="143.8">1A</text>
<text x="78.1" y="141.2" transform="rotate(-90 78.1 141.2)">VCC1</text>
<text x="83.2" y="141.2" transform="rotate(-90 83.2 141.2)">VCC2</text>
<text x="87" y="143.8">1Y</text>
<text x="214.4" y="139.5">+3V3</text>
<text x="17.4" y="145.9">J3</text>
<text x="70.9" y="148.8">2A</text>
<text x="87" y="148.8">2Y</text>
<text x="144.4" y="148.2">J4</text>
<text x="170.6" y="146.9">+3V3</text>
<text x="241.6" y="149.9">J2</text>
<text x="264.9" y="144.2">R7</text>
<text x="265" y="146.7">10k</text>
<text x="273.7" y="144.2">R8</text>
<text x="273.9" y="146.7">10k</text>
<text x="70.9" y="153.9">EN1,2</text>
<text x="128.2" y="150.7">Conn_01x10_Male</text>
<text x="70.9" y="159">3A</text>
<text x="87" y="159">3Y</text>
<text x="168.2" y="160.3">GND</text>
<text x="214.6" y="160.3">GND</text>
<text x="70.9" y="164.1">4A</text>
<text x="87" y="164.1">4Y</text>
<text x="23.4" y="169.8">GND</text>
<text x="70.9" y="169.2">EN3,4</text>
<text x="111.9" y="171.9">+5V_LM35</text>
<text x="124.9" y="171.9">+12V</text>
<text x="75.6" y="175.1" transform="rotate(-90 75.6 175.1)">GND</text>
<text x="78.1" y="175.1" transform="rotate(-90 78.1 175.1)">GND</text>
<text x="83.2" y="175.1" transform="rotate(-90 83.2 175.1)">GND</text>
<text x="85.7" y="175.1" transform="rotate(-90 85.7 175.1)">GND</text>
<text x="119.3" y="181">C8</text>
<text x="119.6" y="183.6">100n</text>
<text x="130.1" y="180.4">C9</text>
<text x="131.3" y="182.9">10uF / 25V</text>
<text x="168.2" y="181.9">GND</text>
<text x="73" y="188.2">GND</text>
<text x="114.2" y="191.4">GND</text>
<text x="125" y="192">GND</text>
</g>
<g font-size="1.8" fill="#0000c2">
<text x="17.1" y="31.6">Blackpill</text>
<text x="102.9" y="32.2">Blackpill</text>
<text x="19" y="39.9">PB13</text>
<text x="19" y="37.4">PB12</text>
<text x="104.8" y="39.9">PB2</text>
<text x="19" y="47.5">PA8</text>
<text x="104.8" y="47.5">PA7</text>
<text x="104.8" y="50.1">PA6</text>
<text x="104.8" y="55.1">PA4</text>
<text x="104.8" y="57.7">PA3</text>
<text x="18.4" y="65.3">PB4</text>
<text x="18.4" y="62.8">PB3</text>
<text x="104.8" y="65.3">PA0</text>
<text x="104.8" y="62.8">PA1</text>
<text x="104.8" y="60.2">PA2</text>
<text x="18.4" y="70.4">PB6</text>
<text x="18.4" y="67.8">PB5</text>
<text x="18.4" y="75.5">PB8</text>
<text x="18.4" y="72.9">PB7</text>
<text x="18.4" y="78">PB9</text>
<text x="199.4" y="90">Blackpill</text>
<text x="179.1" y="93.9">LED1</text>
<text x="199.4" y="93.9">PA2</text>
<text x="15.2" y="100.2">GND on pin 40 was left unconnected to ensure blackpill compatibility</text>
<text x="179.1" y="101.5">LED4</text>
<text x="179.1" y="96.4">LED2</text>
<text x="179.1" y="99">LED3</text>
<text x="199.4" y="96.4">PA4</text>
<text x="199.4" y="101.5">PA3</text>
<text x="199.4" y="99">PA1</text>
<text x="47.6" y="138.9">Blackpill</text>
<text x="52.7" y="142.8">PB2</text>
<text x="52.7" y="147.9">PA7</text>
<text x="52.7" y="152.9">PA6</text>
<text x="51.4" y="158">PB13</text>
<text x="52.7" y="163.1">PA8</text>
<text x="51.4" y="168.2">PB12</text>
</g>
<g font-size="1.8" fill="#a90000">
<text x="57.5" y="33.6" transform="rotate(-90 57.5 33.6)">21</text>
<text x="60.1" y="33.6" transform="rotate(-90 60.1 33.6)">18</text>
<text x="62.6" y="33.6" transform="rotate(-90 62.6 33.6)">20</text>
<text x="65.2" y="33.6" transform="rotate(-90 65.2 33.6)">38</text>
<text x="44.6" y="37.5">1</text>
<text x="44.6" y="40">2</text>
<text x="79.7" y="40">36</text>
<text x="79.7" y="37.5">37</text>
<text x="133.5" y="39.4">1</text>
<text x="133.5" y="41.9">2</text>
<text x="216.9" y="36.3" transform="rotate(-90 216.9 36.3)">4</text>
<text x="219.5" y="36.3" transform="rotate(-90 219.5 36.3)">5</text>
<text x="44.6" y="42.5">3</text>
<text x="44.6" y="45.1">4</text>
<text x="44.6" y="47.6">5</text>
<text x="79.7" y="47.6">33</text>
<text x="79.7" y="45.1">34</text>
<text x="79.7" y="42.5">35</text>
<text x="133.5" y="44.4">3</text>
<text x="133.5" y="47">4</text>
<text x="198.4" y="47">10</text>
<text x="198.9" y="44.4">9</text>
<text x="236.5" y="45.7">14</text>
<text x="44.6" y="50.2">6</text>
<text x="44.6" y="52.7">7</text>
<text x="79.7" y="52.7">31</text>
<text x="79.7" y="50.2">32</text>
<text x="142" y="51.5" transform="rotate(-90 142 51.5)">4</text>
<text x="198.4" y="49.5">11</text>
<text x="198.4" y="52.1">12</text>
<text x="236.5" y="48.3">15</text>
<text x="237" y="53.3">6</text>
<text x="237" y="50.8">7</text>
<text x="44.6" y="55.2">8</text>
<text x="44.6" y="57.8">9</text>
<text x="79.7" y="57.8">29</text>
<text x="79.7" y="55.2">30</text>
<text x="153.2" y="54.6">2</text>
<text x="153.2" y="57.1">3</text>
<text x="198.4" y="54.6">13</text>
<text x="198.4" y="57.1">16</text>
<text x="44.1" y="60.3">10</text>
<text x="44.1" y="62.9">11</text>
<text x="44.1" y="65.4">12</text>
<text x="79.7" y="65.4">26</text>
<text x="79.7" y="62.9">27</text>
<text x="79.7" y="60.3">28</text>
<text x="153.2" y="63.5">1</text>
<text x="237" y="63.5">2</text>
<text x="237" y="61">3</text>
<text x="44.1" y="67.9">13</text>
<text x="44.1" y="70.5">14</text>
<text x="79.7" y="70.5">24</text>
<text x="79.7" y="67.9">25</text>
<text x="142" y="70.6" transform="rotate(-90 142 70.6)">6</text>
<text x="153.2" y="66">5</text>
<text x="216.9" y="70.6" transform="rotate(-90 216.9 70.6)">1</text>
<text x="219.5" y="70.6" transform="rotate(-90 219.5 70.6)">8</text>
<text x="44.1" y="73">15</text>
<text x="44.1" y="75.6">16</text>
<text x="79.7" y="75.6">22</text>
<text x="79.7" y="73">23</text>
<text x="44.1" y="78.1">17</text>
<text x="57.5" y="84.4" transform="rotate(-90 57.5 84.4)">19</text>
<text x="60.1" y="84.4" transform="rotate(-90 60.1 84.4)">39</text>
<text x="62.6" y="84.4" transform="rotate(-90 62.6 84.4)">40</text>
<text x="235.3" y="97.3" transform="rotate(-90 235.3 97.3)">1</text>
<text x="244" y="102.9">2</text>
<text x="235.3" y="110" transform="rotate(-90 235.3 110)">3</text>
<text x="77.2" y="135.2" transform="rotate(-90 77.2 135.2)">16</text>
<text x="82.3" y="134.7" transform="rotate(-90 82.3 134.7)">8</text>
<text x="68.1" y="142.9">2</text>
<text x="90.9" y="142.9">3</text>
<text x="20.5" y="146.7">1</text>
<text x="20.5" y="149.2">2</text>
<text x="68.1" y="147.9">7</text>
<text x="90.9" y="147.9">6</text>
<text x="237" y="144.8">1</text>
<text x="237" y="147.3">2</text>
<text x="237" y="149.9">3</text>
<text x="20.5" y="151.8">3</text>
<text x="20.5" y="154.3">4</text>
<text x="68.1" y="153">1</text>
<text x="147.5" y="151.1">1</text>
<text x="147.5" y="153.7">2</text>
<text x="237" y="152.4">4</text>
<text x="20.5" y="156.8">5</text>
<text x="20.5" y="159.4">6</text>
<text x="20.5" y="161.9">7</text>
<text x="67.6" y="158.1">10</text>
<text x="90.5" y="158.1">11</text>
<text x="147.5" y="156.2">3</text>
<text x="147.5" y="158.7">4</text>
<text x="147.5" y="161.3">5</text>
<text x="67.6" y="163.2">15</text>
<text x="90.5" y="163.2">14</text>
<text x="147.5" y="163.8">6</text>
<text x="147.5" y="166.4">7</text>
<text x="68.1" y="168.3">9</text>
<text x="147" y="174">10</text>
<text x="147.5" y="168.9">8</text>
<text x="147.5" y="171.4">9</text>
<text x="74.7" y="177.9" transform="rotate(-90 74.7 177.9)">4</text>
<text x="77.2" y="177.9" transform="rotate(-90 77.2 177.9)">5</text>
<text x="82.3" y="178.4" transform="rotate(-90 82.3 178.4)">12</text>
<text x="84.8" y="178.4" transform="rotate(-90 84.8 178.4)">13</text>
</g>
<g font-size="1.8" fill="#0f0f0f">
<text x="29.8" y="39.9">PB13</text>
<text x="29.8" y="37.4">PB12</text>
<text x="89.5" y="39.9">PB11</text>
<text x="29.8" y="47.5">PA8</text>
<text x="90.8" y="47.5">PB0</text>
<text x="29.8" y="52.6">STM_RX</text>
<text x="29.8" y="50.1">STM_TX</text>
<text x="90.8" y="50.1">PA7</text>
<text x="176.5" y="50.7">STM_TX</text>
<text x="90.8" y="55.1">PA5</text>
<text x="90.8" y="57.7">PA4</text>
<text x="176.5" y="59.6">STM_RX</text>
<text x="268" y="54.5">STM_TX</text>
<text x="29.8" y="65.3">PB4</text>
<text x="29.8" y="62.8">PB3</text>
<text x="85.7" y="65.3">ADC1_IN1</text>
<text x="90.8" y="62.8">PA2</text>
<text x="90.8" y="60.2">PA3</text>
<text x="176.5" y="65.9">FTDI_TX</text>
<text x="242.6" y="60.9">STM_RX</text>
<text x="242.6" y="63.4">AT_RX</text>
<text x="268" y="63.4">FTDI_TX</text>
<text x="29.8" y="67.8">PB5</text>
<text x="29.8" y="70.4">I2C1_SCL</text>
<text x="29.8" y="75.5">PB8</text>
<text x="29.8" y="72.9">I2C1_SDA</text>
<text x="29.8" y="78">PB9</text>
<text x="191.8" y="93.9">PA3</text>
<text x="191.8" y="96.4">PA5</text>
<text x="191.8" y="99">PA2</text>
<text x="191.8" y="101.5">PA4</text>
<text x="249.6" y="102.8">ADC1_IN1</text>
<text x="60.3" y="142.8">PB11</text>
<text x="95.9" y="142.8">L1_P</text>
<text x="60.3" y="147.9">PB0</text>
<text x="95.9" y="147.9">L1_N</text>
<text x="225.4" y="149.8">I2C1_SCL</text>
<text x="29.2" y="154.2">L1_P</text>
<text x="29.2" y="151.7">L1_N</text>
<text x="60.3" y="152.9">PA7</text>
<text x="225.4" y="152.3">I2C1_SDA</text>
<text x="250.2" y="155.5">I2C1_SDA</text>
<text x="250.2" y="151.7">I2C1_SCL</text>
<text x="29.2" y="156.7">L2_P</text>
<text x="29.2" y="159.3">L2_N</text>
<text x="61" y="158">PB13</text>
<text x="96.5" y="158">L2_P</text>
<text x="159.4" y="158.6">PB4</text>
<text x="159.4" y="161.2">PB5</text>
<text x="159.4" y="156.1">PB3</text>
<text x="61" y="163.1">PA8</text>
<text x="95.9" y="163.1">L2_N</text>
<text x="159.4" y="166.3">PB9</text>
<text x="159.4" y="163.7">PB8</text>
<text x="61" y="168.2">PB12</text>
</g>
<g font-size="1.4" fill="#840000">
<text x="68.6" y="40.7">RX3</text>
<text x="68.6" y="45.8">ADC9</text>
<text x="68.8" y="43.3">TX3</text>
<text x="54.1" y="50.9">TX1</text>
<text x="54.2" y="53.6">RX1</text>
<text x="68.2" y="53.4">MISO1</text>
<text x="68.2" y="50.9">MOSI1</text>
<text x="68.6" y="48.4">ADC8</text>
<text x="54.3" y="58.5">USB+</text>
<text x="54.4" y="56">USB-</text>
<text x="68.7" y="58.5">ADC4</text>
<text x="68.8" y="56">SCK1</text>
<text x="54.2" y="60.9">NSS1</text>
<text x="65.3" y="61.2">RX2 ADC3</text>
<text x="65.4" y="63.6">TX2 ADC2</text>
<text x="54.1" y="71.1">SCL1</text>
<text x="68.7" y="68.7">ADC0</text>
<text x="68.7" y="66.1">ADC1</text>
<text x="54" y="73.8">SDA1</text>
<text x="68.9" y="76.2">LED</text>
<text x="70.1" y="82.5">sink 3mA</text>
<text x="70.2" y="83.9">source 0mA</text>
<text x="70" y="87.7">PWM pin</text>
<text x="70.4" y="85.6">30pF 2MHz</text>
<text x="70.5" y="89.8">5V tolerant</text>
</g>
<g font-size=".7" fill="#0f0f0f">
<text x="138.4" y="44.6">FTDI_5V</text>
<text x="155.6" y="54.7">FTDI_RX</text>
</g>
<text font-size=".7" fill="#840000" x="75.4" y="80.4">Y@@J</text>
</svg>
